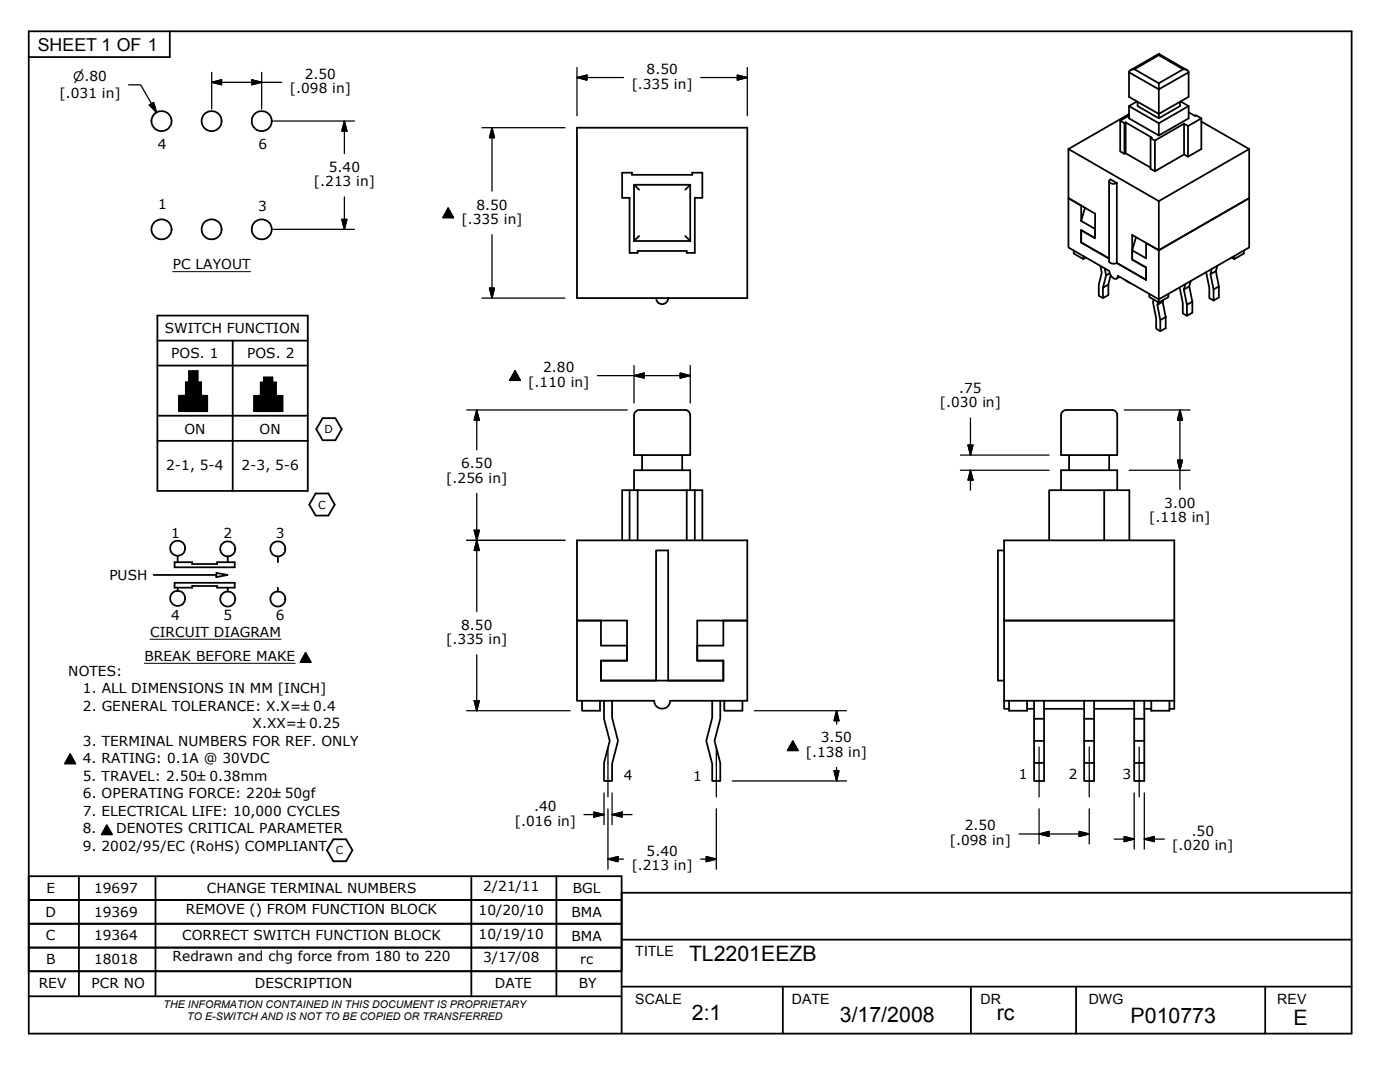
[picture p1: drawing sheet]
<svg xmlns="http://www.w3.org/2000/svg" width="279mm" height="216mm" viewBox="0 0 279 216" stroke-linecap="round" stroke-linejoin="round" font-family="sans-serif">
<g fill="none" stroke="#000" stroke-width=".36">
<path d="M5.7 6.2h264v200h-264zM33.9 6.2v5.2h-28.2M225.3 14.4l.1-.3 .3-.2 .7-.1 4.9 2.8M225.3 14.4l6 3.4 5.9-3.4M225.3 14.4v4.9l6 3.4M231.3 10.8l-5.7 3.2M231.3 11l4.8 2.8 .7 .1 .3 .2 .1 .3M231.3 10.8v.2M231.3 16.6v6.1M231.3 10.8l5.6 3.2M231.3 11l-4.9 2.8M236.1 13.8l-4.8 2.8"/>
<path d="M237.2 14.4v4.9l-5.9 3.4M115.1 25.5h34v34h-34zM124.2 34.5h1.9v.4h12.1v-.4h2v5h-1.5v11h-1.6v-.4h-9.8v.4h-1.7v-11h-1.4zM126.5 36.9v11.2M127.6 37.9l-1.1-1h11.3l-1 1M137.8 36.9v11.2M213.2 39.5v9.9l8.2 4.7a1.48 1.48 0 0 0 1.4 1.5l.2-.2 .1-.4 8.2 4.7 18-10.3v-9.9M213.2 39.5l5.3 3.1v4.9l-2.7-1.6M213.2 29.7l18.1 10.4M213.2 29.7v9.8M221.3 36.2v15.9a1.1 1.1 0 0 0 1.6 .4M221.5 35.9l.1-.1 1.3 .7a1.07 1.07 0 0 1-1.5-.3z"/>
<path d="M222.9 36.5v16M223.6 24.1l.8 .5M223.6 24.1v6.1l.8 .5 .2-.1 5 2.8M224.4 24.6v6.1M224.6 24.4l-.2 .2M224.6 24.4l5.2 3-.2 .2M224.6 24.4v6.2M225.3 21.2l6 3.4M225.3 21.2v2.4l6 3.4M225.3 23.1l-1.7 1M225.3 22.8l-12.1 6.9M226.9 20.2l-1.6 1"/>
<path d="M227 20.3v.9l4.3 2.4M229.6 27.6l.9 .4M230.5 28v6.2M231.3 24.6v2.4M235.5 20.3v.9l-4.2 2.4v-.9M235.6 20.2l1.6 1M236.3 24.7l.8 .4M236.3 24.7l-5.8 3.3M236.3 24.7v6.1M237.2 21.2l-5.9 3.4M237.2 21.2v2.4l-5.9 3.4M237.2 22.4l1.3 .7 .2-.1 1.1 .6"/>
<path d="M239.8 23.6l-2.7 1.5v6.2M239.8 23.6v6.1l-2.7 1.6-.8-.5-5.8 3.4-.9-.5v-6.1M239.8 24.3l9.5 5.4v9.8M249.3 29.7l-18 10.4M249.3 39.5l-18 10.4M89.4 41.6l1.1 1.8h-2.1zM126.5 48.1h11.3M127.6 47.1l-1.1 1M133.3 59.5a1.21 1.21 0 0 1-1.2 1.2 1.21 1.21 0 0 1-1.2-1.2M136.8 47.1l1 1M214.3 50v.6l1.9 1.1M215.8 44.1l2.7 1.6v1.8l-2.7-1.6"/>
<path d="M215.8 41v3.1M215.8 45.9v2.5l5.5 3.2M216.2 51.1v.6M216.5 41.4l-.7 2.7M216.7 51.4l-.5 .3M219.6 53l.3 1.4-.6 2.4v2.2l.8 .5 1.1-.6v-2.1l.5-1.9M220.5 53.6l.2 1.3M221.2 56.8l-1.1 .6v2.1M221.5 54.5l-.8 .4-.6 2.5M222.9 52.5l5.8 3.3v-2.4M223.4 55.2l-.6 .4M224.6 55.9l.8 .5"/>
<path d="M225.4 56.4h.1M226 50v1.8l2.7 1.6M226.7 47.3l-.7 2.7M229.4 58.7v.6l1.9 1.1M230.2 59.8l-.1 .5 .6 3.2v2.1l.9 .5M231.3 49.9l-2.6-1.4v3l-2.7-1.5M231.3 40.1v20.3M231.3 49.9l-5.3-3v4.9l2.7 1.6M232.1 59.9l-.1 .3M233.2 58.7v.6l-1.9 1.1M235.4 57.4l.7 3.1v2l.8 .5M236.3 57.8l.6 3 1.1-.6"/>
<path d="M236.6 56.7l-.3 1.1 1-.6M237.3 57.2l.7 3M237.6 56.1l-.3 1.1M240.7 54.3l.6 3.1v2.1l.9 .5M241.6 54.7l.6 3.1 1-.6M241.9 53.6l-.3 1.1 1.1-.6M242.7 54.1l.5 3.1M242.9 53l-.2 1.1M243.2 57.2v2.2l-1 .6v-2.2M245.8 51.4l.5 .3M246.3 51.1v.6M248.2 50v.6l-1.9 1.1"/>
<path d="M31.4 63h30v35h-30zM31.4 72.9h30M31.4 68h30M37.7 74h1.8v2.3h.6v2.7h1.3v3h-5.7v-3h1.4v-2.7h.6zM46.4 68v30M52.7 75.3h1.7v1h.7v2.7h1.3v3h-5.7v-3h1.3v-2.7h.7zM102.8 74l1 1.9h-2zM231 60.8l.6 3.1 1-.6M232 60.2l-1 .6 .1-.5M232 60.2l.6 3.1M232.6 63.3v2.2l-1 .6v-2.2M238 60.2v2.2l-1.1 .6v-2.2"/>
<path d="M31.4 88h30M31.4 83h30M63 98.5h2.5l1.3 2.2-1.3 2.2h-2.5l-1.3-2.2zM64.4 83.4h2.5l1.3 2.2-1.3 2.2h-2.5l-1.3-2.2zM125.6 97.8v10M126.5 97.8v-4h11.3v4M126.9 82.1l.7-.3h9.2a1.05 1.05 0 0 1 1 1v8h-11.3v-8zM127.3 97.8v10M128.1 90.8v3M136.1 90.8v3M137.1 97.8v10M138.7 97.8v10"/>
<path d="M211.8 97.8v-4h11.2v4M212.1 82.1l.7-.3h9.2a1.05 1.05 0 0 1 1 1v8h-11.2v-8zM213.4 90.8v3M220.4 97.8h-11v10M221.4 90.8v3M30.6 114.7h12.6M34.8 112.2h3.6v.3h4.9v-.3h3.5v1h-12zM34.8 116.3h12v1h-3.5v-.4h-4.9v.4h-3.6zM35.5 110.9v1.3M35.5 117.3v.6M43.2 114.3l2.2 .4-2.2 .4zM45.4 111v1.2"/>
<path d="M45.4 117.3v.7M55.5 111v1.2M55.5 117.3v.7M115.1 107.8h34v32h-15.3a1.6 1.6 0 0 1-1.6 1.6 1.6 1.6 0 0 1-1.6-1.6h-15.5zM124.2 107.8v-10h16v10M130.9 109.8h2.4v26h-2.4zM200.4 109.8h-1.2v26h1.2M220.4 107.8v-10h5v10M61 130.3l1 1.8h-2zM115.1 123.8h10v8h-5.2M116.2 139.8v2h3.5v-2M119.9 131.8v4h11"/>
<path d="M119.9 123.8v5h5.2v3h-5.2M120.5 139.8v3.6l1.2 4.4-1.2 4.4v3.6h1.7v-3.4l1.1-4.6-1.1-4.6v-3.4M142.1 139.8v3.4l-1.2 4.6 1.2 4.6v3.4h1.6v-3.6l-1.1-4.4 1.1-4.4v-3.6M144.4 131.8v4h-11.1M144.4 123.8v5h-5.3v3h5.3M144.5 139.8v2h3.7v-2M149.1 123.8h-10v8h5.3M200.4 123.8v-16h34v32M200.4 139.8v1.6h1M200.4 123.8v16h34M201.4 139.8v2h3.6v-2M206.4 139.8v3.6h2"/>
<path d="M208.4 139.8v16h-2v-3.6M216.4 139.8v3.6h2M218.4 139.8v16h-2v-3.6M226.4 139.8v3.6h2M228.4 139.8v16h-2v-3.6M229.8 139.8v2h3.6v-2M234.4 123.8h-34M234.4 139.8v1.6h-1M14 150.5l1 1.9h-2zM158.2 147.9l1 1.8h-2zM205 141.4h1.4M206.4 143.4v4.4h2"/>
<path d="M206.4 147.8v4.4h2M208.4 141.4h8M216.4 143.4v4.4h2M216.4 147.8v4.4h2M218.4 141.4h8M226.4 143.4v4.4h2M226.4 147.8v4.4h2M228.4 141.4h1.4M15.7 174.8v24M21.3 164.7l1.1 1.8h-2.1zM31 174.8v24M66.5 167.5h2.6l1.2 2.2-1.2 2.2h-2.6l-1.2-2.2z"/>
<path d="M94.1 174.8v24M111 174.8v24M124.1 178.1h145.6M5.7 198.8h118.4M5.7 193.8h118.4h-118.4v-4.7h118.4h-118.4v-4.8h118.4h-118.4v-4.7h118.4h-118.4v-4.8h118.4v31.4M124.1 187.5h145.6M124.1 196.9h145.6M156.2 196.9v9.3M193.8 196.9v9.3M214.8 196.9v9.3M252.5 196.9v9.3"/>
<circle cx="32.2" cy="24.2" r="2"/>
<circle cx="42.2" cy="24.2" r="2"/>
<circle cx="52.2" cy="24.2" r="2"/>
<circle cx="32.2" cy="45.8" r="2"/>
<circle cx="42.2" cy="45.8" r="1.99"/>
<circle cx="52.2" cy="45.8" r="2"/>
<circle cx="35.5" cy="109.4" r="1.5"/>
<circle cx="35.5" cy="119.4" r="1.5"/>
<circle cx="45.5" cy="119.5" r="1.51"/>
<circle cx="45.5" cy="109.5" r="1.51"/>
<circle cx="55.4" cy="109.5" r="1.5"/>
<circle cx="55.4" cy="119.5" r="1.5"/>
</g>
<g fill="#000" stroke="#000" stroke-width=".2">
<path d="M89.4 41.6l1.1 1.8h-2.1zM35.7 79h1.4l-1.4 3zM37.1 79l4.3 3h-5.7zM37.1 79h3l1.3 3zM37.1 76.3h.6l-.6 2.7zM37.7 74h1.8v2.3zM37.7 74l1.8 2.3h-1.8zM37.7 76.3h1.8l-2.4 2.7zM40.1 79h1.3v3zM39.5 76.3h.6v2.7zM39.5 76.3l.6 2.7h-3zM50.7 79h1.3l-1.3 3z"/>
<path d="M52 79h3.1l-4.4 3zM54.4 76.3l.7 2.7h-3.1zM52 76.3h.7l-.7 2.7zM54.4 76.3h.7v2.7zM52.7 75.3h1.7v1zM52.7 75.3l1.7 1h-1.7zM52.7 76.3h1.7l-2.4 2.7zM55.1 79h1.3v3zM102.8 74l1 1.9h-2zM50.7 82l4.4-3 1.3 3zM61 130.3l1 1.8h-2zM14 150.5l1 1.9h-2z"/>
<path d="M158.2 147.9l1 1.8h-2zM21.3 164.7l1.1 1.8h-2.1z"/>
</g>
<circle cx="32.2" cy="24.2" r=".18" fill="#000"/>
<path d="M34.5 54.2h15.5M28.8 132.4h30.1M29.9 127.6h26.2" fill="none" stroke="#000" stroke-width=".2"/>
<g fill="none" stroke="#000" stroke-width=".25">
<path d="M25.7 16.9h2.4l3.1 5.5-1-1.7M42.2 16.4l2-.5v1zM42.2 14.4v7.4M42.2 16.4h14M50.2 15.9l2 .5-2 .5zM52.2 14.4v7.4M115.1 13.5v9.6M115.1 15.5l2-.5v1zM115.1 15.5h9.3M139.8 15.5h9.3M147.2 15l1.9 .5-1.9 .5zM149.1 13.5v9.6"/>
<path d="M29.8 21l.8-.6 .6 2zM54.6 24.2h16.1M68.7 24.2l.5 2h-1zM68.7 24.2v6.4M68.7 39.3v6.5M96.2 25.5h16.6M98.2 25.5v12.6M98.2 25.5l.5 2h-1zM54.6 45.8h16.1M68.2 43.8h1l-.5 2zM96.2 59.5h16.6M97.7 57.5h1l-.5 2z"/>
<path d="M98.2 46.8v12.7M119.2 75h18.6M126.5 72.9v7.5M126.5 75l2-.6v1zM135.7 74.4l2.1 .6-2.1 .4zM137.8 72.9v7.5M93.1 81.8h32.1M95.1 81.8v8M95.1 98.4v23.6M95.1 81.8l.6 2h-1.1zM191.7 93.8h17.7M191.7 90.8h17.7"/>
<path d="M193.2 88.8h1l-.5 2zM193.7 83.4v7.4M193.7 93.8v4M193.7 93.8l.5 2h-1zM224.4 81.8h13.1M225.3 93.8h12.2M235 91.8h1l-.5 2zM235.5 81.8v15.9M235.5 81.8l.5 2h-1zM93.1 107.8h19.7M94.6 105.8h1.1l-.6 2zM95.1 107.8l.6 2h-1.1z"/>
<path d="M94.6 139.8h1.1l-.6 2zM95.1 130.7v11.1M93.1 141.8h20.7M120.5 158.2v6.3M121.3 149.1v9.9M122.2 158.2v6.3M143 149.1v9.9M146.1 155.8h22.8M150.5 141.8h18.4M166.5 153.8h.9l-.4 2zM167 141.8v2.7M167 153.1v2.7"/>
<path d="M167 141.8l.4 2h-.9zM207.4 149.1v9.9M217.4 149.1v9.9M226.4 158.2v11.2M227.4 149.1v9.9M228.4 158.2v11.2M116.5 162.5h4M118.5 162.1l2 .4-2 .5zM121.3 161.4v12M121.3 171.4l2-.5v1zM121.3 171.4h3.1M122.2 162.5l2-.4v.9z"/>
<path d="M122.2 162.5h3.9M139.8 171.4h3.2M140.9 170.9l2.1 .5-2.1 .5zM143 161.4v12M203.4 166.4h14M207.4 161.4v7M207.4 166.4l2-.5v1zM215.4 165.9l2 .5-2 .5zM217.4 161.4v7M222.4 167.4h4M224.4 166.9l2 .5-2 .5zM228.4 167.4l2-.5v1z"/>
<path d="M228.4 167.4h4"/>
</g>
<g fill="#000" stroke="#000" stroke-width=".25">
<path d="M42.2 16.4l2-.5v1zM50.2 15.9l2 .5-2 .5zM115.1 15.5l2-.5v1zM147.2 15l1.9 .5-1.9 .5zM29.8 21l.8-.6 .6 2zM68.7 24.2l.5 2h-1zM98.2 25.5l.5 2h-1zM68.2 43.8h1l-.5 2zM97.7 57.5h1l-.5 2zM126.5 75l2-.6v1zM135.7 74.4l2.1 .6-2.1 .4zM95.1 81.8l.6 2h-1.1z"/>
<path d="M193.2 88.8h1l-.5 2zM193.7 93.8l.5 2h-1zM235 91.8h1l-.5 2zM235.5 81.8l.5 2h-1zM94.6 105.8h1.1l-.6 2zM95.1 107.8l.6 2h-1.1zM94.6 139.8h1.1l-.6 2zM166.5 153.8h.9l-.4 2zM167 141.8l.4 2h-.9zM118.5 162.1l2 .4-2 .5zM121.3 171.4l2-.5v1zM122.2 162.5l2-.4v.9z"/>
<path d="M140.9 170.9l2.1 .5-2.1 .5zM207.4 166.4l2-.5v1zM215.4 165.9l2 .5-2 .5zM224.4 166.9l2 .5-2 .5zM228.4 167.4l2-.5v1z"/>
</g>
<g font-size="4.3">
<text x="137.5" y="191.9">TL2201EEZB</text>
<text x="138.1" y="203.5">2:1</text>
<text x="167.6" y="203.9">3/17/2008</text>
<text x="198.9" y="203.5">rc</text>
<text x="225.6" y="204.1">P010773</text>
<text x="258.2" y="204.5">E</text>
</g>
<text font-size="3.5" x="7.5" y="10.2">SHEET 1 OF 1</text>
<g font-size="2.8">
<text x="126.8" y="190.7">TITLE</text>
<text x="126.8" y="200.3">SCALE</text>
<text x="158" y="200.3">DATE</text>
<text x="195.7" y="200.3">DR</text>
<text x="217.3" y="200.3">DWG</text>
<text x="254.9" y="200.3">REV</text>
</g>
<g font-size="2.7">
<text x="60.8" y="15.7">2.50</text>
<text x="126.1" y="17.7">[.335 in]</text>
<text x="129" y="14.8">8.50</text>
<text x="11.9" y="19.6">[.031 in]</text>
<text x="57.8" y="18.6">[.098 in]</text>
<text x="31.5" y="29.8">4</text>
<text x="51.6" y="29.7">6</text>
<text x="65.6" y="34.3">5.40</text>
<text x="31.5" y="41.7">1</text>
<text x="62.6" y="37.2">[.213 in]</text>
<text x="95.1" y="41.8">8.50</text>
<text x="51.5" y="42">3</text>
<text x="92.1" y="44.7">[.335 in]</text>
<text x="34.5" y="53.8">PC LAYOUT</text>
<text x="32.9" y="66.5">SWITCH FUNCTION</text>
<text x="34.2" y="71.4">POS. 1</text>
<text x="49.3" y="71.4">POS. 2</text>
<text x="105.4" y="77.2">[.110 in]</text>
<text x="108.4" y="74.3">2.80</text>
<text x="187.6" y="81.3">[.030 in]</text>
<text x="191.4" y="78.4">.75</text>
<text x="36.8" y="86.5">ON</text>
<text x="51.8" y="86.5">ON</text>
<text x="33.2" y="93.7">2-1, 5-4</text>
<text x="48.2" y="93.7">2-3, 5-6</text>
<text x="92.1" y="93.4">6.50</text>
<text x="89" y="96.3">[.256 in]</text>
<text x="232.4" y="101.3">3.00</text>
<text x="34.1" y="107.4">1</text>
<text x="44.6" y="107.4">2</text>
<text x="55.1" y="107.4">3</text>
<text x="229.4" y="104.2">[.118 in]</text>
<text x="21.8" y="115.7">PUSH</text>
<text x="34.1" y="123.7">4</text>
<text x="44.6" y="123.7">5</text>
<text x="55.1" y="123.7">6</text>
<text x="92.1" y="125.6">8.50</text>
<text x="28.8" y="131.9">BREAK BEFORE MAKE</text>
<text x="30" y="127.1">CIRCUIT DIAGRAM</text>
<text x="89" y="128.5">[.335 in]</text>
<text x="13.6" y="134.8">NOTES:</text>
<text x="16.6" y="138.3">1. ALL DIMENSIONS IN MM [INCH]</text>
<text x="16.6" y="141.8">2. GENERAL TOLERANCE: X.X=±0.4</text>
<text x="16.6" y="148.8">3. TERMINAL NUMBERS FOR REF. ONLY</text>
<text x="50.4" y="145.3">X.XX=±0.25</text>
<text x="163.8" y="148.1">3.50</text>
<text x="16.6" y="152.3">4. RATING: 0.1A @ 30VDC</text>
<text x="16.6" y="155.8">5. TRAVEL: 2.50±0.38mm</text>
<text x="124.5" y="155.7">4</text>
<text x="138.3" y="155.8">1</text>
<text x="160.8" y="151">[.138 in]</text>
<text x="203.3" y="155.4">1</text>
<text x="213.3" y="155.4">2</text>
<text x="224" y="155.4">3</text>
<text x="16.6" y="159.3">6. OPERATING FORCE: 220±50gf</text>
<text x="106.6" y="161.8">.40</text>
<text x="16.6" y="162.8">7. ELECTRICAL LIFE: 10,000 CYCLES</text>
<text x="16.6" y="166.3">8.</text>
<text x="23.2" y="166.3">DENOTES CRITICAL PARAMETER</text>
<text x="102.7" y="164.7">[.016 in]</text>
<text x="192.5" y="165.7">2.50</text>
<text x="237.8" y="166.8">.50</text>
<text x="16.6" y="169.8">9. 2002/95/EC (RoHS) COMPLIANT</text>
<text x="126.1" y="173.6">[.213 in]</text>
<text x="129" y="170.7">5.40</text>
<text x="189.6" y="168.6">[.098 in]</text>
<text x="234" y="169.6">[.020 in]</text>
<text x="9.3" y="178.2">E</text>
<text x="18.8" y="178.2">19697</text>
<text x="41.3" y="178.2">CHANGE TERMINAL NUMBERS</text>
<text x="96.4" y="177.8">2/21/11</text>
<text x="114.3" y="178.2">BGL</text>
<text x="9.1" y="182.9">D</text>
<text x="18.8" y="182.9">19369</text>
<text x="37.1" y="182.4">REMOVE () FROM FUNCTION BLOCK</text>
<text x="95.5" y="182.5">10/20/10</text>
<text x="114" y="182.9">BMA</text>
<text x="9.2" y="187.6">C</text>
<text x="18.8" y="187.6">19364</text>
<text x="34.4" y="191.9">Redrawn and chg force from 180 to 220</text>
<text x="36.3" y="187.6">CORRECT SWITCH FUNCTION BLOCK</text>
<text x="95.5" y="187.3">10/19/10</text>
<text x="114" y="187.7">BMA</text>
<text x="7.7" y="197.2">REV</text>
<text x="9.2" y="192.4">B</text>
<text x="18.3" y="197.2">PCR NO</text>
<text x="18.8" y="192.4">18018</text>
<text x="50.9" y="197.2">DESCRIPTION</text>
<text x="96.4" y="192">3/17/08</text>
<text x="98.8" y="197.2">DATE</text>
<text x="115.5" y="197.2">BY</text>
<text x="115.8" y="192.4">rc</text>
</g>
<text font-size="2.6" x="14.6" y="16.2">⌀.80</text>
<g font-size="2.2">
<text x="64.8" y="86.4">D</text>
<text x="63.5" y="101.5">C</text>
<text x="67" y="170.4">C</text>
</g>
<g font-size="2.1">
<text x="32.6" y="201.2">THE INFORMATION CONTAINED IN THIS DOCUMENT IS PROPRIETARY</text>
<text x="37.4" y="203.6">TO E-SWITCH AND IS NOT TO BE COPIED OR TRANSFERRED</text>
</g>
</svg>
